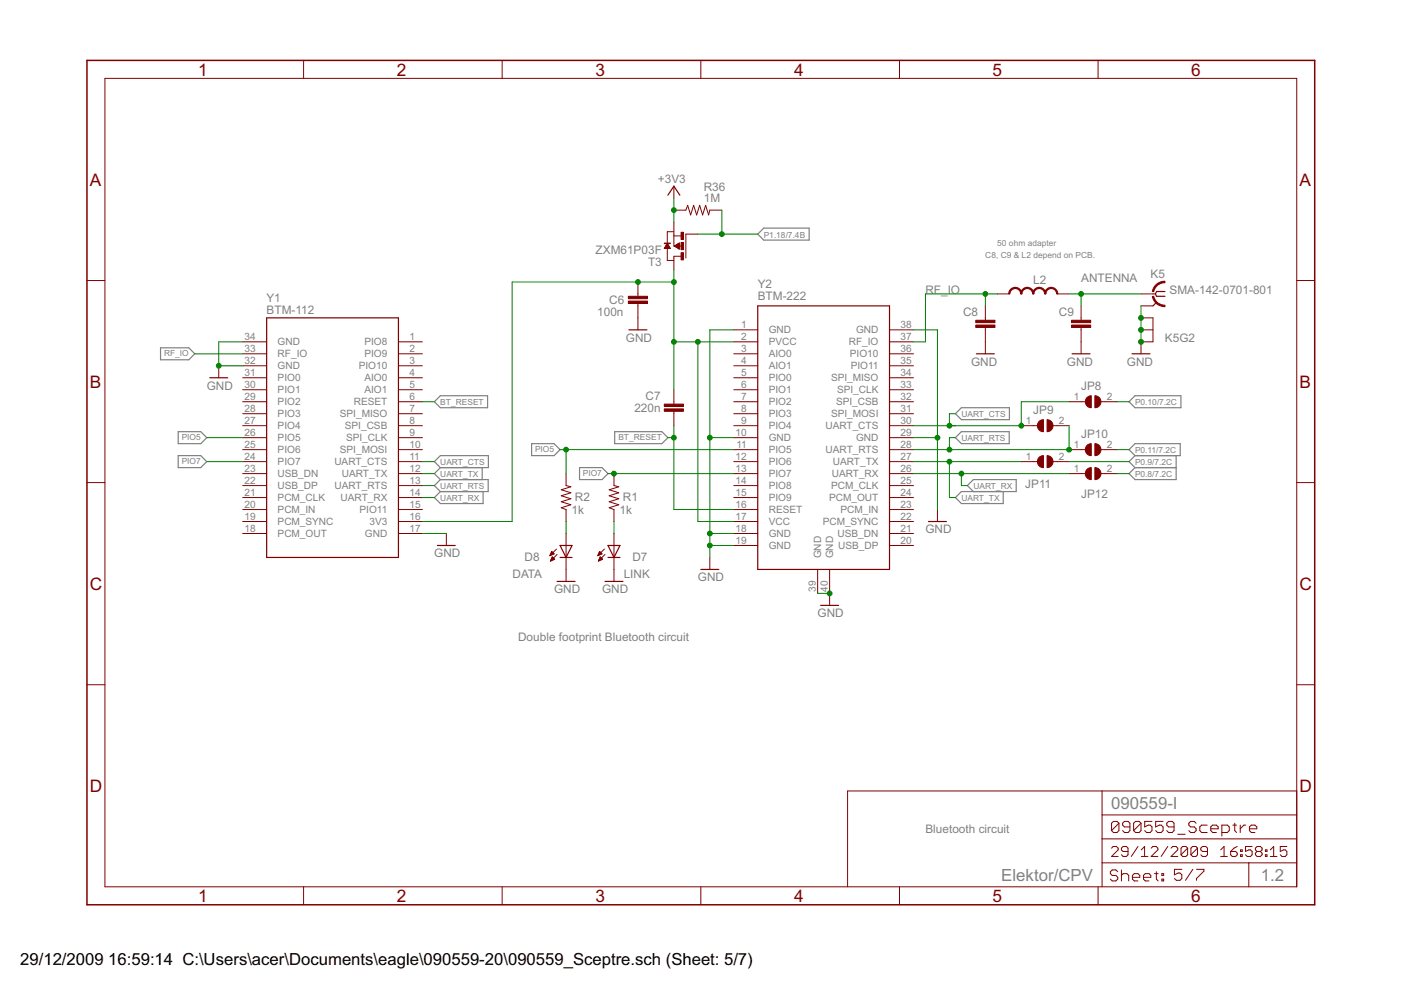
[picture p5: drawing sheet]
<svg xmlns="http://www.w3.org/2000/svg" width="297mm" height="210mm" viewBox="0 0 297 210" stroke-linecap="round" stroke-linejoin="round" font-family="sans-serif">
<g fill="#808080" stroke="#808080" stroke-width=".25">
<path d="M239.4 100.4l1.2-1.3z"/>
<path d="M240.6 99.1h8.8z"/>
<path d="M239.4 100.4l1.2 1.3z"/>
<path d="M240.6 101.7h8.8z"/>
<path d="M249.4 99.1v2.6z"/>
<path d="M239.4 97.9l1.2-1.3z"/>
<path d="M240.6 96.6h8.8z"/>
<path d="M239.4 97.9l1.2 1.2z"/>
<path d="M249.4 96.6v2.5z"/>
<path d="M239.4 85.2l1.2-1.3z"/>
<path d="M240.6 83.9h9.8z"/>
<path d="M239.4 85.2l1.2 1.2z"/>
<path d="M240.6 86.4h9.8z"/>
<path d="M250.4 83.9v2.5z"/>
<path d="M239.4 95.3l1.2-1.2z"/>
<path d="M240.6 94.1h9.6z"/>
<path d="M239.4 95.3l1.2 1.3z"/>
<path d="M240.6 96.6h9.6z"/>
<path d="M250.2 94.1v2.5z"/>
<path d="M160.7 49.6l1.2-1.2z"/>
<path d="M161.9 48.4h9.7z"/>
<path d="M160.7 49.6l1.2 1.3z"/>
<path d="M161.9 50.9h9.7z"/>
<path d="M171.6 48.4v2.5z"/>
<path d="M43.8 92.8l-1.2 1.3z"/>
<path d="M37.8 94.1h4.8z"/>
<path d="M42.6 91.5l1.2 1.3z"/>
<path d="M37.8 91.5h4.8z"/>
<path d="M37.8 91.5v2.6z"/>
<path d="M118.7 95.3l-1.2 1.3z"/>
<path d="M112.7 96.6h4.8z"/>
<path d="M117.5 94.1l1.2 1.2z"/>
<path d="M112.7 94.1h4.8z"/>
<path d="M112.7 94.1v2.5z"/>
<path d="M43.8 97.9l-1.2 1.2z"/>
<path d="M37.8 99.1h4.8z"/>
<path d="M42.6 96.6l1.2 1.3z"/>
<path d="M37.8 96.6h4.8z"/>
<path d="M37.8 96.6v2.5z"/>
<path d="M128.9 100.4l-1.3 1.3z"/>
<path d="M122.9 101.7h4.7z"/>
<path d="M127.6 99.1l1.3 1.3z"/>
<path d="M122.9 99.1h4.7z"/>
<path d="M122.9 99.1v2.6z"/>
<path d="M92.1 97.9l1.3-1.3z"/>
<path d="M93.4 96.6h10.1z"/>
<path d="M92.1 97.9l1.3 1.2z"/>
<path d="M93.4 99.1h10.1z"/>
<path d="M103.5 96.6v2.5z"/>
<path d="M202.6 87.7l1.2-1.3z"/>
<path d="M203.8 86.4h10.2z"/>
<path d="M202.6 87.7l1.2 1.3z"/>
<path d="M203.8 89h10.2z"/>
<path d="M214 86.4v2.6z"/>
<path d="M92.1 100.4l1.3-1.3z"/>
<path d="M93.4 99.1h8.8z"/>
<path d="M92.1 100.4l1.3 1.3z"/>
<path d="M93.4 101.7h8.8z"/>
<path d="M102.2 99.1v2.6z"/>
<path d="M202.6 105.5l1.2-1.3z"/>
<path d="M203.8 104.2h8.9z"/>
<path d="M202.6 105.5l1.2 1.3z"/>
<path d="M203.8 106.8h8.9z"/>
<path d="M212.7 104.2v2.6z"/>
<path d="M92.1 103l1.3-1.3z"/>
<path d="M93.4 101.7h10.1z"/>
<path d="M92.1 103l1.3 1.2z"/>
<path d="M93.4 104.2h10.1z"/>
<path d="M103.5 101.7v2.5z"/>
<path d="M202.6 92.8l1.2-1.3z"/>
<path d="M203.8 91.5h10.2z"/>
<path d="M202.6 92.8l1.2 1.3z"/>
<path d="M203.8 94.1h10.2z"/>
<path d="M214 91.5v2.6z"/>
<path d="M92.1 105.5l1.3-1.3z"/>
<path d="M93.4 104.2h9z"/>
<path d="M92.1 105.5l1.3 1.3z"/>
<path d="M93.4 106.8h9z"/>
<path d="M102.4 104.2v2.6z"/>
<path d="M205.1 103l1.3-1.3z"/>
<path d="M206.4 101.7h9.1z"/>
<path d="M205.1 103l1.3 1.2z"/>
<path d="M206.4 104.2h9.1z"/>
<path d="M215.5 101.7v2.5z"/>
<path d="M41.3 75l-1.3 1.3z"/>
<path d="M34 76.3h6z"/>
<path d="M40 73.7l1.3 1.3z"/>
<path d="M34 73.7h6z"/>
<path d="M34 73.7v2.6z"/>
<path d="M141.6 92.8l-1.3 1.3z"/>
<path d="M130.3 94.1h10z"/>
<path d="M140.3 91.5l1.3 1.3z"/>
<path d="M130.3 91.5h10z"/>
<path d="M130.3 91.5v2.6z"/>
<path d="M92.1 85.2l1.3-1.3z"/>
<path d="M93.4 83.9h10z"/>
<path d="M92.1 85.2l1.3 1.2z"/>
<path d="M93.4 86.4h10z"/>
<path d="M103.4 83.9v2.5z"/>
</g>
<g fill="#800000" stroke="#800000" stroke-width=".21">
<path d="M94.6 113.1v2.6z"/>
<path d="M84.5 72.5h5.1z"/>
<path d="M84.5 75h5.1z"/>
<path d="M84.5 77.6h5.1z"/>
<path d="M84.5 80.1h5.1z"/>
<path d="M84.5 82.6h5.1z"/>
<path d="M84.5 85.2h5.1z"/>
<path d="M84.5 87.7h5.1z"/>
<path d="M84.5 90.3h5.1z"/>
<path d="M84.5 92.8h5.1z"/>
<path d="M84.5 95.3h5.1z"/>
<path d="M84.5 97.9h5.1z"/>
<path d="M84.5 100.4h5.1z"/>
<path d="M84.5 103h5.1z"/>
<path d="M84.5 105.5h5.1z"/>
<path d="M84.5 108h5.1z"/>
<path d="M84.5 110.6h5.1z"/>
<path d="M84.5 113.1h5.1z"/>
<path d="M51.5 113.1h5z"/>
<path d="M51.5 110.6h5z"/>
<path d="M51.5 108h5z"/>
<path d="M51.5 105.5h5z"/>
<path d="M51.5 103h5z"/>
<path d="M51.5 100.4h5z"/>
<path d="M51.5 97.9h5z"/>
<path d="M51.5 95.3h5z"/>
<path d="M51.5 92.8h5z"/>
<path d="M51.5 90.3h5z"/>
<path d="M51.5 87.7h5z"/>
<path d="M51.5 85.2h5z"/>
<path d="M51.5 82.6h5z"/>
<path d="M51.5 80.1h5z"/>
<path d="M51.5 77.6h5z"/>
<path d="M51.5 75h5z"/>
<path d="M51.5 72.5h5z"/>
<path d="M130.2 118.2v2.5z"/>
<path d="M130.2 113.1v2.6z"/>
<path d="M130.2 115.7v2.5z"/>
<path d="M128.1 116.4l-1.4 1.4z"/>
<path d="M128.3 117.6l-1.4 1.4z"/>
<path d="M127.1 116.9l-.4 .9z"/>
<path d="M127.1 116.9l.5 .5z"/>
<path d="M126.7 117.8l.9-.4z"/>
<path d="M126.8 117.7h.2z"/>
<path d="M126.9 117.6h.4z"/>
<path d="M126.9 117.5h.7z"/>
<path d="M127 117.3h.5z"/>
<path d="M127 117.2h.4z"/>
<path d="M127.1 117.1h.2z"/>
<path d="M127.3 118.1l-.4 .9z"/>
<path d="M127.3 118.1l.5 .5z"/>
<path d="M126.9 119l.9-.4z"/>
<path d="M126.9 118.9h.1z"/>
<path d="M127 118.8h.3z"/>
<path d="M127 118.7h.6z"/>
<path d="M127.1 118.5h.6z"/>
<path d="M127.1 118.4h.5z"/>
<path d="M127.2 118.3h.3z"/>
<path d="M127.2 118.2h.2z"/>
<path d="M120 118.2v2.5z"/>
<path d="M120 113.1v2.6z"/>
<path d="M120 115.7v2.5z"/>
<path d="M118 116.4l-1.4 1.4z"/>
<path d="M118.1 117.6l-1.4 1.4z"/>
<path d="M117 116.9l-.4 .9z"/>
<path d="M117 116.9l.5 .5z"/>
<path d="M116.6 117.8l.9-.4z"/>
<path d="M116.6 117.7h.3z"/>
<path d="M116.7 117.6h.5z"/>
<path d="M116.8 117.5h.7z"/>
<path d="M116.8 117.3h.6z"/>
<path d="M116.9 117.2h.4z"/>
<path d="M116.9 117.1h.2z"/>
<path d="M117.1 118.1l-.4 .9z"/>
<path d="M117.1 118.1l.5 .5z"/>
<path d="M116.7 119l.9-.4z"/>
<path d="M116.8 118.8h.3z"/>
<path d="M116.8 118.7h.6z"/>
<path d="M116.9 118.5h.7z"/>
<path d="M116.9 118.4h.6z"/>
<path d="M117 118.3h.3z"/>
<path d="M117.1 118.2h.1z"/>
<path d="M224.2 90.3h2.5z"/>
<path d="M216.5 90.3h2.6z"/>
<path d="M223.3 90.3h.9z"/>
<path d="M219.1 90.3h.9z"/>
<path d="M234.3 100.4h2.5z"/>
<path d="M226.7 100.4h2.5z"/>
<path d="M233.4 100.4h.9z"/>
<path d="M229.2 100.4h.9z"/>
<path d="M135.3 64.9v2.5z"/>
<path d="M135.3 59.8v2.5z"/>
<path d="M135.3 64.3v.6z"/>
<path d="M135.3 62.3v.5z"/>
<path d="M142.9 87.7v2.6z"/>
<path d="M142.9 82.6v2.6z"/>
<path d="M142.9 87.2v.5z"/>
<path d="M142.9 85.2v.5z"/>
<path d="M208.9 64.9v2.5z"/>
<path d="M208.9 69.9v2.6z"/>
<path d="M208.9 67.4v.5z"/>
<path d="M208.9 69.4v.5z"/>
<path d="M229.2 64.9v2.5z"/>
<path d="M229.2 69.9v2.6z"/>
<path d="M229.2 67.4v.5z"/>
<path d="M229.2 69.4v.5z"/>
<path d="M130.2 100.4v2.6z"/>
<path d="M130.2 108v2.6z"/>
<path d="M129.2 107.7l1 .3z"/>
<path d="M129.2 107.7l2-.7z"/>
<path d="M129.2 106.4l2 .6z"/>
<path d="M129.2 106.4l2-.7z"/>
<path d="M129.2 105.1l2 .6z"/>
<path d="M129.2 105.1l2-.6z"/>
<path d="M129.2 103.8l2 .7z"/>
<path d="M129.2 103.8l2-.6z"/>
<path d="M130.2 103l1 .2z"/>
<path d="M120 100.4v2.6z"/>
<path d="M120 108v2.6z"/>
<path d="M119 107.7l1 .3z"/>
<path d="M119 107.7l2-.7z"/>
<path d="M119 106.4l2 .6z"/>
<path d="M119 106.4l2-.7z"/>
<path d="M119 105.1l2 .6z"/>
<path d="M119 105.1l2-.6z"/>
<path d="M119 103.8l2 .7z"/>
<path d="M119 103.8l2-.6z"/>
<path d="M120 103l1 .2z"/>
<path d="M211.5 62.3h2.5z"/>
<path d="M224.2 62.3h2.5z"/>
<path d="M130.2 120.7v2.6z"/>
<path d="M208.9 72.5v2.5z"/>
<path d="M224.2 97.9h2.5z"/>
<path d="M216.5 97.9h2.6z"/>
<path d="M223.3 97.9h.9z"/>
<path d="M219.1 97.9h.9z"/>
<path d="M120 120.7v2.6z"/>
<path d="M155.6 103h5.1z"/>
<path d="M155.6 105.5h5.1z"/>
<path d="M188.6 75h5.1z"/>
<path d="M155.6 75h5.1z"/>
<path d="M155.6 77.6h5.1z"/>
<path d="M155.6 108h5.1z"/>
<path d="M188.6 80.1h5.1z"/>
<path d="M188.6 85.2h5.1z"/>
<path d="M188.6 82.6h5.1z"/>
<path d="M188.6 87.7h5.1z"/>
<path d="M188.6 90.3h5.1z"/>
<path d="M188.6 97.9h5.1z"/>
<path d="M188.6 95.3h5.1z"/>
<path d="M188.6 100.4h5.1z"/>
<path d="M188.6 77.6h5.1z"/>
<path d="M155.6 110.6h5.1z"/>
<path d="M155.6 92.8h5.1z"/>
<path d="M188.6 105.5h5.1z"/>
<path d="M188.6 110.6h5.1z"/>
<path d="M188.6 108h5.1z"/>
<path d="M188.6 103h5.1z"/>
<path d="M188.6 115.7h5.1z"/>
<path d="M188.6 113.1h5.1z"/>
<path d="M155.6 100.4h5.1z"/>
<path d="M155.6 97.9h5.1z"/>
<path d="M155.6 95.3h5.1z"/>
<path d="M155.6 90.3h5.1z"/>
<path d="M155.6 87.7h5.1z"/>
<path d="M155.6 85.2h5.1z"/>
<path d="M155.6 82.6h5.1z"/>
<path d="M155.6 80.1h5.1z"/>
<path d="M155.6 69.9h5.1z"/>
<path d="M188.6 72.5h5.1z"/>
<path d="M188.6 69.9h5.1z"/>
<path d="M155.6 113.1h5.1z"/>
<path d="M155.6 115.7h5.1z"/>
<path d="M188.6 92.8h5.1z"/>
<path d="M155.6 72.5h5.1z"/>
<path d="M173.4 120.7v5.1z"/>
<path d="M175.9 120.7v5.1z"/>
<path d="M175.9 125.8v2.6z"/>
<path d="M142.9 39.5v2.5z"/>
<path d="M46.4 77.6v2.5z"/>
<path d="M150.5 118.2v2.5z"/>
<path d="M198.8 108v2.6z"/>
<path d="M234.3 85.2h2.5z"/>
<path d="M226.7 85.2h2.5z"/>
<path d="M233.4 85.2h.9z"/>
<path d="M229.2 85.2h.9z"/>
<path d="M234.3 95.3h2.5z"/>
<path d="M226.7 95.3h2.5z"/>
<path d="M233.4 95.3h.9z"/>
<path d="M229.2 95.3h.9z"/>
<path d="M229.2 72.5v2.5z"/>
<path d="M241.9 72.5v2.5z"/>
<path d="M142.9 54.7v2.6z"/>
<path d="M142.9 47.1v2.5z"/>
<path d="M145.4 49.6h2.6z"/>
<path d="M142.9 52.2h1.6z"/>
<path d="M142.9 50h1.5z"/>
<path d="M145.4 49.6v5.1z"/>
<path d="M142.9 50v2.2z"/>
<path d="M141.5 49.1v2.6z"/>
<path d="M141.5 49.1h1.4z"/>
<path d="M142.9 54.3h1.5z"/>
<path d="M142.9 54.3v.4z"/>
<path d="M141.5 55.2h1.4z"/>
<path d="M141.5 52.6v2.6z"/>
<path d="M143 52.2l1-.7z"/>
<path d="M144 51.5v1.3z"/>
<path d="M143 52.2l1 .6z"/>
<path d="M143.9 52.7h.1z"/>
<path d="M143.8 52.7h.2z"/>
<path d="M143.7 52.6h.3z"/>
<path d="M143.6 52.5h.4z"/>
<path d="M143.4 52.5h.6z"/>
<path d="M143.3 52.4h.7z"/>
<path d="M143.2 52.3h.8z"/>
<path d="M143.1 52.2h.9z"/>
<path d="M143 52.2h1z"/>
<path d="M143.1 52.1h.9z"/>
<path d="M143.2 52h.8z"/>
<path d="M143.3 52h.7z"/>
<path d="M143.4 51.9h.6z"/>
<path d="M143.6 51.8h.4z"/>
<path d="M143.7 51.8h.3z"/>
<path d="M143.8 51.7h.2z"/>
<path d="M141.5 51.7l.6 1z"/>
<path d="M140.8 52.7h1.3z"/>
<path d="M141.5 51.7l-.7 1z"/>
<path d="M140.9 52.7h1.2z"/>
<path d="M140.9 52.6h1.1z"/>
<path d="M140.9 52.5h1.1z"/>
<path d="M141 52.5h1z"/>
<path d="M141 52.4h.9z"/>
<path d="M141.1 52.3h.8z"/>
<path d="M141.1 52.2h.7z"/>
<path d="M141.2 52.2h.6z"/>
<path d="M141.2 52.1h.6z"/>
<path d="M141.2 52h.5z"/>
<path d="M141.3 52h.4z"/>
<path d="M141.3 51.9h.3z"/>
<path d="M141.4 51.8h.2z"/>
<path d="M142.9 49.6v.4z"/>
<path d="M135.3 67.4v2.5z"/>
<path d="M241.9 62.3h2.6z"/>
<path d="M241.9 64.9h2.6z"/>
<path d="M244.5 62.3h.5z"/>
<path d="M241.9 72.5h2.6z"/>
<path d="M241.9 69.9h2.6z"/>
<path d="M241.9 67.4h2.6z"/>
<path d="M244.5 67.4v5.1z"/>
<path d="M150.5 44.6h2.5z"/>
<path d="M142.9 44.6h2.5z"/>
<path d="M145.8 43.5l-.4 1.1z"/>
<path d="M145.8 43.5l.6 2.1z"/>
<path d="M147.1 43.5l-.7 2.1z"/>
<path d="M147.1 43.5l.6 2.1z"/>
<path d="M148.3 43.5l-.6 2.1z"/>
<path d="M148.3 43.5l.7 2.1z"/>
<path d="M149.6 43.5l-.6 2.1z"/>
<path d="M149.6 43.5l.6 2.1z"/>
<path d="M150.5 44.6l-.3 1z"/>
<path d="M274.9 182.9v5.1z"/>
<path d="M274.9 177.9v5z"/>
<path d="M274.9 172.8v5.1z"/>
<path d="M274.9 167.7v5.1z"/>
<path d="M179.7 167.7v20.3z"/>
<path d="M179.7 167.7h54z"/>
<path d="M233.7 167.7h41.2z"/>
<path d="M264.8 182.9v5.1z"/>
<path d="M264.8 182.9h10.1z"/>
<path d="M233.7 182.9h31.1z"/>
<path d="M233.7 182.9v5.1z"/>
<path d="M233.7 177.9v5z"/>
<path d="M233.7 177.9h41.2z"/>
<path d="M233.7 172.8v5.1z"/>
<path d="M233.7 172.8h41.2z"/>
<path d="M233.7 167.7v5.1z"/>
<path d="M235.7 174.5v1.6z"/>
<path d="M235.7 174.5l.4-.3z"/>
<path d="M236.1 174.2h.7z"/>
<path d="M236.8 174.2l.4 .3z"/>
<path d="M237.2 174.5v1.6z"/>
<path d="M237.2 176.1l-.4 .4z"/>
<path d="M236.1 176.5h.7z"/>
<path d="M235.7 176.1l.4 .4z"/>
<path d="M235.7 176.1l1.5-1.6z"/>
<path d="M238 176.1l.4 .4z"/>
<path d="M238.4 176.5h.8z"/>
<path d="M239.6 176.1l-.4 .4z"/>
<path d="M239.6 174.5v1.6z"/>
<path d="M239.2 174.2l.4 .3z"/>
<path d="M238.4 174.2h.8z"/>
<path d="M238.4 174.2l-.4 .3z"/>
<path d="M238 174.5v.4z"/>
<path d="M238 174.9l.4 .4z"/>
<path d="M238.4 175.3h1.2z"/>
<path d="M240.3 174.5v1.6z"/>
<path d="M240.3 174.5l.4-.3z"/>
<path d="M240.7 174.2h.8z"/>
<path d="M241.5 174.2l.4 .3z"/>
<path d="M241.9 174.5v1.6z"/>
<path d="M241.9 176.1l-.4 .4z"/>
<path d="M240.7 176.5h.8z"/>
<path d="M240.3 176.1l.4 .4z"/>
<path d="M240.3 176.1l1.6-1.6z"/>
<path d="M242.7 174.2h1.5z"/>
<path d="M242.7 174.2v1.1z"/>
<path d="M242.7 175.3l.8-.4z"/>
<path d="M243.5 174.9h.4z"/>
<path d="M243.9 174.9l.3 .4z"/>
<path d="M244.2 175.3v.8z"/>
<path d="M244.2 176.1l-.3 .4z"/>
<path d="M243.1 176.5h.8z"/>
<path d="M242.7 176.1l.4 .4z"/>
<path d="M245 174.2h1.6z"/>
<path d="M245 174.2v1.1z"/>
<path d="M245 175.3l.8-.4z"/>
<path d="M245.8 174.9h.4z"/>
<path d="M246.2 174.9l.4 .4z"/>
<path d="M246.6 175.3v.8z"/>
<path d="M246.6 176.1l-.4 .4z"/>
<path d="M245.4 176.5h.8z"/>
<path d="M245 176.1l.4 .4z"/>
<path d="M247.4 176.1l.4 .4z"/>
<path d="M247.8 176.5h.7z"/>
<path d="M248.9 176.1l-.4 .4z"/>
<path d="M248.9 174.5v1.6z"/>
<path d="M248.5 174.2l.4 .3z"/>
<path d="M247.8 174.2h.7z"/>
<path d="M247.8 174.2l-.4 .3z"/>
<path d="M247.4 174.5v.4z"/>
<path d="M247.4 174.9l.4 .4z"/>
<path d="M247.8 175.3h1.1z"/>
<path d="M249.7 176.9h1.6z"/>
<path d="M253.2 174.2l.4 .3z"/>
<path d="M252.4 174.2h.8z"/>
<path d="M252.1 174.5l.3-.3z"/>
<path d="M252.1 174.5v.4z"/>
<path d="M252.1 174.9l.3 .4z"/>
<path d="M252.4 175.3h.8z"/>
<path d="M253.2 175.3l.4 .4z"/>
<path d="M253.6 175.7v.4z"/>
<path d="M253.6 176.1l-.4 .4z"/>
<path d="M252.4 176.5h.8z"/>
<path d="M252.1 176.1l.3 .4z"/>
<path d="M254.8 174.9h1.1z"/>
<path d="M254.8 174.9l-.4 .4z"/>
<path d="M254.4 175.3v.8z"/>
<path d="M254.4 176.1l.4 .4z"/>
<path d="M254.8 176.5h1.1z"/>
<path d="M257.1 176.5h.8z"/>
<path d="M256.7 176.1l.4 .4z"/>
<path d="M256.7 175.3v.8z"/>
<path d="M256.7 175.3l.4-.4z"/>
<path d="M257.1 174.9h.8z"/>
<path d="M257.9 174.9l.4 .4z"/>
<path d="M258.3 175.3v.4z"/>
<path d="M256.7 175.7h1.6z"/>
<path d="M259.1 174.9v2.4z"/>
<path d="M259.1 174.9h1.1z"/>
<path d="M260.2 174.9l.4 .4z"/>
<path d="M260.6 175.3v.8z"/>
<path d="M260.6 176.1l-.4 .4z"/>
<path d="M259.1 176.5h1.1z"/>
<path d="M261.8 174.5v1.6z"/>
<path d="M261.8 176.1l.4 .4z"/>
<path d="M261.4 174.9h.8z"/>
<path d="M263 174.9v1.6z"/>
<path d="M263 175.7l.7-.8z"/>
<path d="M263.7 174.9h.4z"/>
<path d="M265.3 176.5h.8z"/>
<path d="M264.9 176.1l.4 .4z"/>
<path d="M264.9 175.3v.8z"/>
<path d="M264.9 175.3l.4-.4z"/>
<path d="M265.3 174.9h.8z"/>
<path d="M266.1 174.9l.4 .4z"/>
<path d="M266.5 175.3v.4z"/>
<path d="M264.9 175.7h1.6z"/>
<path d="M235.7 181.6h1.4z"/>
<path d="M235.7 181.6l1.4-1.4z"/>
<path d="M237.1 179.8v.4z"/>
<path d="M236.7 179.5l.4 .3z"/>
<path d="M236 179.5h.7z"/>
<path d="M236 179.5l-.3 .3z"/>
<path d="M237.8 181.2l.3 .4z"/>
<path d="M238.1 181.6h.7z"/>
<path d="M239.2 181.2l-.4 .4z"/>
<path d="M239.2 179.8v1.4z"/>
<path d="M238.8 179.5l.4 .3z"/>
<path d="M238.1 179.5h.7z"/>
<path d="M238.1 179.5l-.3 .3z"/>
<path d="M237.8 179.8v.4z"/>
<path d="M237.8 180.2l.3 .3z"/>
<path d="M238.1 180.5h1.1z"/>
<path d="M241.3 179.5l-1.4 2.1z"/>
<path d="M242.7 179.5l-.7 .7z"/>
<path d="M242.7 179.5v2.1z"/>
<path d="M242 181.6h1.4z"/>
<path d="M244.1 181.6h1.4z"/>
<path d="M244.1 181.6l1.4-1.4z"/>
<path d="M245.5 179.8v.4z"/>
<path d="M245.1 179.5l.4 .3z"/>
<path d="M244.4 179.5h.7z"/>
<path d="M244.4 179.5l-.3 .3z"/>
<path d="M247.6 179.5l-1.4 2.1z"/>
<path d="M248.3 181.6h1.4z"/>
<path d="M248.3 181.6l1.4-1.4z"/>
<path d="M249.7 179.8v.4z"/>
<path d="M249.3 179.5l.4 .3z"/>
<path d="M248.6 179.5h.7z"/>
<path d="M248.6 179.5l-.3 .3z"/>
<path d="M250.4 179.8v1.4z"/>
<path d="M250.7 179.5l-.3 .3z"/>
<path d="M250.7 179.5h.7z"/>
<path d="M251.4 179.5l.4 .3z"/>
<path d="M251.8 179.8v1.4z"/>
<path d="M251.8 181.2l-.4 .4z"/>
<path d="M250.7 181.6h.7z"/>
<path d="M250.4 181.2l.3 .4z"/>
<path d="M250.4 181.2l1.4-1.4z"/>
<path d="M252.5 179.8v1.4z"/>
<path d="M252.5 179.8l.4-.3z"/>
<path d="M252.9 179.5h.7z"/>
<path d="M253.6 179.5l.3 .3z"/>
<path d="M253.9 179.8v1.4z"/>
<path d="M253.9 181.2l-.3 .4z"/>
<path d="M252.9 181.6h.7z"/>
<path d="M252.5 181.2l.4 .4z"/>
<path d="M252.5 181.2l1.4-1.4z"/>
<path d="M254.6 181.2l.4 .4z"/>
<path d="M255 181.6h.7z"/>
<path d="M255.7 181.6l.3-.4z"/>
<path d="M256 179.8v1.4z"/>
<path d="M255.7 179.5l.3 .3z"/>
<path d="M255 179.5h.7z"/>
<path d="M255 179.5l-.4 .3z"/>
<path d="M254.6 179.8v.4z"/>
<path d="M254.6 180.2l.4 .3z"/>
<path d="M255 180.5h1z"/>
<path d="M258.8 180.2l.7-.7z"/>
<path d="M259.5 179.5v2.1z"/>
<path d="M258.8 181.6h1.4z"/>
<path d="M261.6 179.8l.7-.3z"/>
<path d="M261.6 179.8l-.7 .7z"/>
<path d="M260.9 180.5v.7z"/>
<path d="M260.9 181.2l.4 .4z"/>
<path d="M261.3 181.6h.7z"/>
<path d="M262.3 181.2l-.3 .4z"/>
<path d="M262.3 180.9v.3z"/>
<path d="M262 180.5l.3 .4z"/>
<path d="M260.9 180.5h1.1z"/>
<path d="M263 180.2h.4z"/>
<path d="M263.4 180.2v.3z"/>
<path d="M263 180.5h.4z"/>
<path d="M263 180.2v.3z"/>
<path d="M263 181.2h.4z"/>
<path d="M263.4 181.2v.4z"/>
<path d="M263 181.6h.4z"/>
<path d="M263 181.2v.4z"/>
<path d="M264.1 179.5h1.4z"/>
<path d="M264.1 179.5v1z"/>
<path d="M264.1 180.5l.7-.3z"/>
<path d="M264.8 180.2h.3z"/>
<path d="M265.1 180.2l.4 .3z"/>
<path d="M265.5 180.5v.7z"/>
<path d="M265.5 181.2l-.4 .4z"/>
<path d="M264.4 181.6h.7z"/>
<path d="M264.1 181.2l.3 .4z"/>
<path d="M266.5 179.5l-.3 .3z"/>
<path d="M266.5 179.5h.7z"/>
<path d="M267.2 179.5l.4 .3z"/>
<path d="M267.6 179.8v.4z"/>
<path d="M267.2 180.5l.4-.3z"/>
<path d="M267.2 180.5l.4 .4z"/>
<path d="M267.6 180.9v.3z"/>
<path d="M267.2 181.6l.4-.4z"/>
<path d="M266.5 181.6h.7z"/>
<path d="M266.2 181.2l.3 .4z"/>
<path d="M266.2 180.9v.3z"/>
<path d="M266.2 180.9l.3-.4z"/>
<path d="M266.2 180.2l.3 .3z"/>
<path d="M266.2 179.8v.4z"/>
<path d="M266.5 180.5h.7z"/>
<path d="M268.3 180.2h.3z"/>
<path d="M268.6 180.2v.3z"/>
<path d="M268.3 180.5h.3z"/>
<path d="M268.3 180.2v.3z"/>
<path d="M268.3 181.2h.3z"/>
<path d="M268.6 181.2v.4z"/>
<path d="M268.3 181.6h.3z"/>
<path d="M268.3 181.2v.4z"/>
<path d="M269.3 180.2l.7-.7z"/>
<path d="M270 179.5v2.1z"/>
<path d="M269.3 181.6h1.4z"/>
<path d="M271.4 179.5h1.4z"/>
<path d="M271.4 179.5v1z"/>
<path d="M271.4 180.5l.7-.3z"/>
<path d="M272.1 180.2h.4z"/>
<path d="M272.5 180.2l.3 .3z"/>
<path d="M272.8 180.5v.7z"/>
<path d="M272.8 181.2l-.3 .4z"/>
<path d="M271.8 181.6h.7z"/>
<path d="M271.4 181.2l.4 .4z"/>
<path d="M249 184.3h1.6z"/>
<path d="M249 184.3v1.2z"/>
<path d="M249 185.5l.8-.4z"/>
<path d="M249.8 185.1h.4z"/>
<path d="M250.2 185.1l.4 .4z"/>
<path d="M250.6 185.5v.8z"/>
<path d="M250.2 186.6l.4-.3z"/>
<path d="M249.4 186.6h.8z"/>
<path d="M249 186.3l.4 .3z"/>
<path d="M252.9 184.3l-1.5 2.3z"/>
<path d="M253.7 184.3h1.5z"/>
<path d="M255.2 184.3v.4z"/>
<path d="M255.2 184.7l-1.5 1.6z"/>
<path d="M253.7 186.3v.3z"/>
<path d="M236.6 184.4l.4 .4z"/>
<path d="M235.8 184.4h.8z"/>
<path d="M235.4 184.8l.4-.4z"/>
<path d="M235.4 184.8v.4z"/>
<path d="M235.4 185.2l.4 .4z"/>
<path d="M235.8 185.6h.8z"/>
<path d="M236.6 185.6l.4 .4z"/>
<path d="M237 186v.4z"/>
<path d="M236.6 186.8l.4-.4z"/>
<path d="M235.8 186.8h.8z"/>
<path d="M235.4 186.4l.4 .4z"/>
<path d="M237.8 184.4v2.4z"/>
<path d="M237.8 185.6l.3-.4z"/>
<path d="M238.1 185.2h.8z"/>
<path d="M238.9 185.2l.4 .4z"/>
<path d="M239.3 185.6v1.2z"/>
<path d="M240.5 186.8h.8z"/>
<path d="M240.1 186.4l.4 .4z"/>
<path d="M240.1 185.6v.8z"/>
<path d="M240.1 185.6l.4-.4z"/>
<path d="M240.5 185.2h.8z"/>
<path d="M241.3 185.2l.4 .4z"/>
<path d="M241.7 185.6v.4z"/>
<path d="M240.1 186h1.6z"/>
<path d="M242.8 186.8h.8z"/>
<path d="M242.4 186.4l.4 .4z"/>
<path d="M242.4 185.6v.8z"/>
<path d="M242.4 185.6l.4-.4z"/>
<path d="M242.8 185.2h.8z"/>
<path d="M243.6 185.2l.4 .4z"/>
<path d="M244 185.6v.4z"/>
<path d="M242.4 186h1.6z"/>
<path d="M245.2 184.8v1.6z"/>
<path d="M245.2 186.4l.4 .4z"/>
<path d="M244.8 185.2h.8z"/>
<path d="M246.3 185.2h.4z"/>
<path d="M246.7 185.2v.4z"/>
<path d="M246.3 185.6h.4z"/>
<path d="M246.3 185.2v.4z"/>
<path d="M246.3 186.4h.4z"/>
<path d="M246.7 186.4v.4z"/>
<path d="M246.3 186.8h.4z"/>
<path d="M246.3 186.4v.4z"/>
<path d="M22.2 16.6v171.4z"/>
<path d="M18.4 59.5h3.8z"/>
<path d="M18.4 102.3h3.8z"/>
<path d="M18.4 145.2h3.8z"/>
<path d="M22.2 188h252.7z"/>
<path d="M64.4 188v3.8z"/>
<path d="M106.5 188v3.8z"/>
<path d="M148.6 188v3.8z"/>
<path d="M190.7 188v3.8z"/>
<path d="M232.8 188v3.8z"/>
<path d="M274.9 16.6v171.4z"/>
<path d="M274.9 59.5h3.8z"/>
<path d="M274.9 102.3h3.8z"/>
<path d="M274.9 145.2h3.8z"/>
<path d="M22.2 16.6h252.7z"/>
<path d="M64.4 12.8v3.8z"/>
<path d="M106.5 12.8v3.8z"/>
<path d="M148.6 12.8v3.8z"/>
<path d="M190.7 12.8v3.8z"/>
<path d="M232.8 12.8v3.8z"/>
<path d="M222 89a1.27 1.27 0 0 1 1.3 1.3 1.27 1.27 0 0 1-1.3 1.2z" fill-rule="evenodd"/>
<path d="M220.3 89.4l.5-.3 .4-.1v2.5a1.27 1.27 0 0 1-1.1-.7 1.27 1.27 0 0 1 .2-1.4z" fill-rule="evenodd"/>
<path d="M232.1 99.1a1.27 1.27 0 0 1 1.3 1.3 1.27 1.27 0 0 1-1.3 1.3z" fill-rule="evenodd"/>
<path d="M230.4 99.6l1-.5v2.6a1.27 1.27 0 0 1-1.2-.8 1.27 1.27 0 0 1 .2-1.3z" fill-rule="evenodd"/>
<path d="M222.9 60.9a1.45 1.45 0 0 1 1.4 1.4h-.3l-.4-.9-.7-.2z" fill-rule="evenodd"/>
<path d="M221.9 61.3l1-.4v.3l-.7 .2-.4 .4-.1 .5h-.2l.1-.4z" fill-rule="evenodd"/>
<path d="M220.3 60.9a1.45 1.45 0 0 1 1.4 1.4h-.2l-.5-.9-.7-.2z" fill-rule="evenodd"/>
<path d="M219.4 61.3l.9-.4v.3l-.7 .2-.3 .4-.1 .5h-.3l.1-.4z" fill-rule="evenodd"/>
<path d="M217.8 60.9a1.41 1.41 0 0 1 1.4 1.4h-.3l-.4-.9-.7-.2z" fill-rule="evenodd"/>
<path d="M216.8 61.3l1-.4v.3l-.7 .2-.3 .4-.1 .5h-.3l.1-.4z" fill-rule="evenodd"/>
<path d="M215.3 60.9a1.41 1.41 0 0 1 1.4 1.4h-.3l-.4-.9-.7-.2z" fill-rule="evenodd"/>
<path d="M214.3 61.3l1-.4v.3l-.8 .2-.3 .4-.1 .5h-.2v-.4z" fill-rule="evenodd"/>
<path d="M222 96.6a1.27 1.27 0 0 1 1.3 1.3 1.27 1.27 0 0 1-1.3 1.2z" fill-rule="evenodd"/>
<path d="M220.3 97l.5-.3 .4-.1v2.5a1.27 1.27 0 0 1-1.1-.7 1.27 1.27 0 0 1 .2-1.4z" fill-rule="evenodd"/>
<path d="M232.1 83.9a1.27 1.27 0 0 1 1.3 1.3 1.27 1.27 0 0 1-1.3 1.2z" fill-rule="evenodd"/>
<path d="M230.4 84.3l1-.4v2.5a1.27 1.27 0 0 1-1.2-.7 1.27 1.27 0 0 1 .2-1.4z" fill-rule="evenodd"/>
<path d="M232.1 94.1a1.27 1.27 0 0 1 1.3 1.2 1.27 1.27 0 0 1-1.3 1.3z" fill-rule="evenodd"/>
<path d="M230.4 94.5l1-.4v2.5a1.27 1.27 0 0 1-1.2-.7 1.27 1.27 0 0 1 .2-1.4z" fill-rule="evenodd"/>
<path d="M245.1 60.4l1.2-.7 .7-.1v.3a2.35 2.35 0 0 0-2.4 1.9h-.3l.1-.2z" fill-rule="evenodd"/>
<path d="M244.3 62.9l.3-.1a2.35 2.35 0 0 0 2.4 1.9v.3a2.67 2.67 0 0 1-2.7-2.1z" fill-rule="evenodd"/>
</g>
<g fill="#800000" stroke="#800000" stroke-width=".25">
<path d="M92.7 115.7h3.8z"/>
<path d="M84.5 67.4v50.8z"/>
<path d="M56.5 118.2h28z"/>
<path d="M56.5 67.4v50.8z"/>
<path d="M56.5 67.4h28z"/>
<path d="M131.4 115.7l-1.2 2.5z"/>
<path d="M128.9 115.7l1.3 2.5z"/>
<path d="M130.2 118.2h1.2z"/>
<path d="M128.9 118.2h1.3z"/>
<path d="M130.2 115.7h1.2z"/>
<path d="M128.9 115.7h1.3z"/>
<path d="M121.3 115.7l-1.3 2.5z"/>
<path d="M118.7 115.7l1.3 2.5z"/>
<path d="M120 118.2h1.3z"/>
<path d="M118.7 118.2h1.3z"/>
<path d="M120 115.7h1.3z"/>
<path d="M118.7 115.7h1.3z"/>
<path d="M128.3 123.3h3.8z"/>
<path d="M207 75h3.8z"/>
<path d="M118.1 123.3h3.8z"/>
<path d="M160.7 64.9v55.8z"/>
<path d="M160.7 120.7h27.9z"/>
<path d="M188.6 64.9v55.8z"/>
<path d="M160.7 64.9h27.9z"/>
<path d="M174 128.4h3.8z"/>
<path d="M142.9 39.5l1.2 1.9z"/>
<path d="M142.9 39.5l-1.3 1.9z"/>
<path d="M44.5 80.1h3.8z"/>
<path d="M148.6 120.7h3.8z"/>
<path d="M196.8 110.6h3.9z"/>
<path d="M227.3 75h3.8z"/>
<path d="M240 75h3.8z"/>
<path d="M133.3 69.9h3.9z"/>
<path d="M244.5 64.9l.7-.8z"/>
<path d="M245.2 61.8h1.8z"/>
<path d="M245.2 61.8l-.2 .5z"/>
<path d="M245 62.3l.2 .5z"/>
<path d="M245.2 62.8h1.8z"/>
</g>
<g fill="#800000" stroke="#800000" stroke-width=".21">
<path d="M133.2 62.8h4.1v.5h-4.1z"/>
<path d="M133.2 63.8h4.1v.5h-4.1z"/>
<path d="M140.8 85.7h4.1v.5h-4.1z"/>
<path d="M140.8 86.7h4.1v.5h-4.1z"/>
<path d="M206.9 68.9h4v.5h-4z"/>
<path d="M206.9 67.9h4v.5h-4z"/>
<path d="M227.2 68.9h4v.5h-4z"/>
<path d="M227.2 67.9h4v.5h-4z"/>
<path d="M144.4 53.6h.5v1.5h-.5z"/>
<path d="M144.4 51.4h.5v1.5h-.5z"/>
<path d="M144.4 49.3h.5v1.5h-.5z"/>
<path d="M140.8 51.5h1.3v.2h-1.3z"/>
</g>
<g fill="#800000" stroke="#800000" stroke-width=".32">
<path d="M18.4 12.8v179z"/>
<path d="M18.4 191.8h260.3z"/>
<path d="M278.7 12.8v179z"/>
<path d="M18.4 12.8h260.3z"/>
</g>
<g fill="#008000" stroke="#008000" stroke-width=".21">
<path d="M89.6 113.1h5z"/>
<path d="M46.4 72.5h5.1z"/>
<path d="M46.4 72.5v5.1z"/>
<path d="M46.4 77.6h5.1z"/>
<path d="M173.4 125.8h2.5z"/>
<path d="M150.5 115.7h5.1z"/>
<path d="M150.5 115.7v2.5z"/>
<path d="M150.5 113.1v2.6z"/>
<path d="M150.5 113.1h5.1z"/>
<path d="M150.5 92.8h5.1z"/>
<path d="M150.5 92.8v20.3z"/>
<path d="M150.5 69.9v22.9z"/>
<path d="M150.5 69.9h5.1z"/>
<path d="M193.7 69.9h5.1z"/>
<path d="M198.8 69.9v22.9z"/>
<path d="M193.7 92.8h5.1z"/>
<path d="M198.8 92.8v15.2z"/>
<path d="M241.9 64.9v2.5z"/>
<path d="M241.9 67.4v2.5z"/>
<path d="M241.9 69.9v2.6z"/>
<path d="M142.9 42v2.6z"/>
<path d="M142.9 44.6v2.5z"/>
<path d="M236.8 100.4h2.6z"/>
<path d="M226.7 97.9h12.7z"/>
<path d="M236.8 85.2h2.6z"/>
<path d="M236.8 95.3h2.6z"/>
<path d="M148 49.6h5z"/>
<path d="M153 49.6h7.7z"/>
<path d="M153 44.6v5z"/>
<path d="M226.7 62.3h2.5z"/>
<path d="M229.2 62.3v2.6z"/>
<path d="M229.2 62.3h12.7z"/>
<path d="M130.2 110.6v2.5z"/>
<path d="M120 110.6v2.5z"/>
<path d="M43.8 92.8h7.7z"/>
<path d="M120 95.3h35.6z"/>
<path d="M118.7 95.3h1.3z"/>
<path d="M120 95.3v5.1z"/>
<path d="M43.8 97.9h7.7z"/>
<path d="M130.2 100.4h25.4z"/>
<path d="M128.9 100.4h1.3z"/>
<path d="M89.6 97.9h2.5z"/>
<path d="M193.7 90.3h7.6z"/>
<path d="M201.3 90.3h1.3z"/>
<path d="M202.6 90.3h13.9z"/>
<path d="M216.5 85.2h10.2z"/>
<path d="M216.5 85.2v5.1z"/>
<path d="M201.3 87.7v2.6z"/>
<path d="M201.3 87.7h1.3z"/>
<path d="M89.6 100.4h2.5z"/>
<path d="M193.7 97.9h7.6z"/>
<path d="M201.3 97.9h15.2z"/>
<path d="M201.3 97.9v7.6z"/>
<path d="M201.3 105.5h1.3z"/>
<path d="M89.6 103h2.5z"/>
<path d="M226.7 90.3v5z"/>
<path d="M193.7 95.3h7.6z"/>
<path d="M201.3 95.3h25.4z"/>
<path d="M201.3 92.8v2.5z"/>
<path d="M201.3 92.8h1.3z"/>
<path d="M89.6 105.5h2.5z"/>
<path d="M193.7 100.4h10.1z"/>
<path d="M203.8 100.4h22.9z"/>
<path d="M203.8 100.4v2.6z"/>
<path d="M203.8 103h1.3z"/>
<path d="M41.3 75h10.2z"/>
<path d="M193.7 72.5h2.5z"/>
<path d="M208.9 62.3h2.6z"/>
<path d="M208.9 62.3v2.6z"/>
<path d="M196.2 62.3h12.7z"/>
<path d="M196.2 62.3v10.2z"/>
<path d="M142.9 108h12.7z"/>
<path d="M142.9 92.8v15.2z"/>
<path d="M142.9 90.3v2.5z"/>
<path d="M141.6 92.8h1.3z"/>
<path d="M89.6 85.2h2.5z"/>
<path d="M148 110.6h7.6z"/>
<path d="M148 72.5v38.1z"/>
<path d="M142.9 57.3v2.5z"/>
<path d="M142.9 59.8v12.7z"/>
<path d="M142.9 72.5v10.1z"/>
<path d="M142.9 72.5h5.1z"/>
<path d="M148 72.5h7.6z"/>
<path d="M135.3 59.8h7.6z"/>
<path d="M89.6 110.6h19z"/>
<path d="M108.6 59.8v50.8z"/>
<path d="M108.6 59.8h26.7z"/>
<circle cx="46.4" cy="77.6" r=".51"/>
<circle cx="175.9" cy="125.8" r=".51"/>
<circle cx="150.5" cy="115.7" r=".51"/>
<circle cx="150.5" cy="113.1" r=".51"/>
<circle cx="150.5" cy="92.8" r=".51"/>
<circle cx="198.8" cy="92.8" r=".51"/>
<circle cx="241.9" cy="72.5" r=".51"/>
<circle cx="241.9" cy="69.9" r=".51"/>
<circle cx="241.9" cy="67.4" r=".51"/>
<circle cx="142.9" cy="44.6" r=".51"/>
<circle cx="153" cy="49.6" r=".51"/>
<circle cx="229.2" cy="62.3" r=".51"/>
<circle cx="120" cy="95.3" r=".51"/>
<circle cx="130.2" cy="100.4" r=".51"/>
<circle cx="216.5" cy="90.3" r=".51"/>
<circle cx="201.3" cy="90.3" r=".51"/>
<circle cx="201.3" cy="97.9" r=".51"/>
<circle cx="226.7" cy="95.3" r=".51"/>
<circle cx="201.3" cy="95.3" r=".51"/>
<circle cx="203.8" cy="100.4" r=".51"/>
<circle cx="208.9" cy="62.3" r=".51"/>
<circle cx="142.9" cy="92.8" r=".51"/>
<circle cx="142.9" cy="72.5" r=".51"/>
<circle cx="148" cy="72.5" r=".51"/>
<circle cx="142.9" cy="59.8" r=".51"/>
<circle cx="135.3" cy="59.8" r=".51"/>
</g>
<g font-size="4.1" fill="#800000">
<text x="42" y="16">1</text>
<text x="84.1" y="16">2</text>
<text x="126.2" y="16">3</text>
<text x="168.3" y="16">4</text>
<text x="210.5" y="16">5</text>
<text x="252.6" y="16">6</text>
<text x="19" y="39.3">A</text>
<text x="275.5" y="39.3">A</text>
<text x="19" y="82.2">B</text>
<text x="275.5" y="82.2">B</text>
<text x="19" y="125.1">C</text>
<text x="275.5" y="125.1">C</text>
<text x="19" y="167.9">D</text>
<text x="275.5" y="167.9">D</text>
<text x="42" y="191.2">1</text>
<text x="84.1" y="191.2">2</text>
<text x="126.2" y="191.2">3</text>
<text x="168.3" y="191.2">4</text>
<text x="210.5" y="191.2">5</text>
<text x="252.6" y="191.2">6</text>
</g>
<g font-size="4" fill="#808080">
<text x="235.6" y="171.5">090559-I</text>
<text x="212.2" y="186.8">Elektor/CPV</text>
<text x="267.3" y="186.8">1.2</text>
</g>
<g font-size="4">
<text x="4.3" y="204.6">29/12/2009</text>
<text x="23" y="204.6">16:59:14 C:\Users\acer\Documents\eagle\090559-20\090559_Sceptre.sch (Sheet: 5/7)</text>
</g>
<g font-size="2.8" fill="#808080">
<text x="139.5" y="38.7">+3V3</text>
<text x="149.2" y="40.5">R36</text>
<text x="149.2" y="42.8">1M</text>
<text x="126.3" y="53.9">ZXM61P03F</text>
<text x="137.4" y="56.5">T3</text>
<text x="229.2" y="59.8">ANTENNA</text>
<text x="243.9" y="59">K5</text>
<text x="56.5" y="64.1">Y1</text>
<text x="129.2" y="64.5">C6</text>
<text x="160.7" y="63.6">BTM-222</text>
<text x="160.7" y="61.1">Y2</text>
<text x="196.2" y="62.3">RF_IO</text>
<text x="219.1" y="60.3">L2</text>
<text x="248" y="62.3">SMA-142-0701-801</text>
<text x="56.5" y="66.6">BTM-112</text>
<text x="126.6" y="67">100n</text>
<text x="204.2" y="67">C8</text>
<text x="224.5" y="67">C9</text>
<text x="132.7" y="72.5">GND</text>
<text x="205.9" y="77.6">GND</text>
<text x="226.2" y="77.6">GND</text>
<text x="238.9" y="77.6">GND</text>
<text x="247" y="72.5">K5G2</text>
<text x="43.8" y="82.6">GND</text>
<text x="229.2" y="82.6">JP8</text>
<text x="134.5" y="87.3">220n</text>
<text x="136.9" y="84.8">C7</text>
<text x="219.1" y="87.7">JP9</text>
<text x="229.2" y="92.8">JP10</text>
<text x="121.9" y="106.2">R2</text>
<text x="132.1" y="106.2">R1</text>
<text x="217.4" y="103.5">JP11</text>
<text x="229.2" y="105.5">JP12</text>
<text x="121.2" y="109.1">1k</text>
<text x="131.3" y="109.1">1k</text>
<text x="196.2" y="113.1">GND</text>
<text x="92.1" y="118.2">GND</text>
<text x="111.2" y="119">D8</text>
<text x="134.1" y="119">D7</text>
<text x="108.7" y="122.5">DATA</text>
<text x="117.5" y="125.8">GND</text>
<text x="127.6" y="125.8">GND</text>
<text x="132.2" y="122.5">LINK</text>
<text x="148" y="123.3">GND</text>
<text x="173.4" y="130.9">GND</text>
<text x="109.9" y="136">Double footprint Bluetooth circuit</text>
<text x="196.2" y="176.6">Bluetooth circuit</text>
</g>
<g font-size="2.4" fill="#808080">
<text x="157.1" y="69.6">1</text>
<text x="163" y="70.7">GND</text>
<text x="181.5" y="70.7">GND</text>
<text x="190.9" y="69.6">38</text>
<text x="51.8" y="77.2">32</text>
<text x="51.8" y="74.7">33</text>
<text x="51.8" y="72.1">34</text>
<text x="58.9" y="75.8">RF_IO</text>
<text x="58.9" y="73.2">GND</text>
<text x="77.3" y="73.2">PIO8</text>
<text x="77.3" y="75.8">PIO9</text>
<text x="86.8" y="72.1">1</text>
<text x="86.8" y="74.7">2</text>
<text x="86.8" y="77.2">3</text>
<text x="157.1" y="74.7">3</text>
<text x="157.1" y="77.2">4</text>
<text x="157.1" y="72.1">2</text>
<text x="163" y="75.8">AIO0</text>
<text x="163" y="73.2">PVCC</text>
<text x="179.9" y="73.2">RF_IO</text>
<text x="180.2" y="75.8">PIO10</text>
<text x="190.9" y="74.7">36</text>
<text x="190.9" y="77.2">35</text>
<text x="190.9" y="72.1">37</text>
<text x="51.8" y="82.3">30</text>
<text x="51.8" y="79.7">31</text>
<text x="58.9" y="83.4">PIO1</text>
<text x="58.9" y="80.9">PIO0</text>
<text x="58.9" y="78.3">GND</text>
<text x="76.1" y="78.3">PIO10</text>
<text x="77.3" y="80.9">AIO0</text>
<text x="77.3" y="83.4">AIO1</text>
<text x="86.8" y="79.7">4</text>
<text x="86.8" y="82.3">5</text>
<text x="157.1" y="82.3">6</text>
<text x="157.1" y="79.7">5</text>
<text x="163" y="78.3">AIO1</text>
<text x="163" y="83.4">PIO1</text>
<text x="163" y="80.9">PIO0</text>
<text x="176.2" y="80.9">SPI_MISO</text>
<text x="177.5" y="83.4">SPI_CLK</text>
<text x="180.4" y="78.3">PIO11</text>
<text x="190.9" y="79.7">34</text>
<text x="190.9" y="82.3">33</text>
<text x="51.8" y="89.9">27</text>
<text x="51.8" y="87.4">28</text>
<text x="51.8" y="84.8">29</text>
<text x="58.9" y="88.5">PIO3</text>
<text x="58.9" y="85.9">PIO2</text>
<text x="72.1" y="88.5">SPI_MISO</text>
<text x="75" y="85.9">RESET</text>
<text x="86.8" y="84.8">6</text>
<text x="86.8" y="87.4">7</text>
<text x="86.8" y="89.9">8</text>
<text x="157.1" y="89.9">9</text>
<text x="157.1" y="87.4">8</text>
<text x="157.1" y="84.8">7</text>
<text x="163" y="88.5">PIO3</text>
<text x="163" y="85.9">PIO2</text>
<text x="176.2" y="88.5">SPI_MOSI</text>
<text x="177.3" y="85.9">SPI_CSB</text>
<text x="190.9" y="84.8">32</text>
<text x="190.9" y="87.4">31</text>
<text x="190.9" y="89.9">30</text>
<text x="217.5" y="89.9">1</text>
<text x="224.5" y="89.9">2</text>
<text x="227.7" y="84.8">1</text>
<text x="234.7" y="84.8">2</text>
<text x="51.8" y="95">25</text>
<text x="51.8" y="92.4">26</text>
<text x="58.9" y="93.6">PIO5</text>
<text x="58.9" y="91">PIO4</text>
<text x="73.1" y="91">SPI_CSB</text>
<text x="73.4" y="93.6">SPI_CLK</text>
<text x="86.8" y="92.4">9</text>
<text x="86.8" y="95">10</text>
<text x="155.9" y="92.4">10</text>
<text x="156.1" y="95">11</text>
<text x="163" y="93.6">GND</text>
<text x="163" y="91">PIO4</text>
<text x="175" y="91">UART_CTS</text>
<text x="181.5" y="93.6">GND</text>
<text x="190.9" y="95">28</text>
<text x="190.9" y="92.4">29</text>
<text x="227.7" y="95">1</text>
<text x="234.7" y="95">2</text>
<text x="51.8" y="100.1">23</text>
<text x="51.8" y="97.5">24</text>
<text x="58.9" y="101.2">USB_DN</text>
<text x="58.9" y="98.6">PIO7</text>
<text x="58.9" y="96.1">PIO6</text>
<text x="70.9" y="98.6">UART_CTS</text>
<text x="72.1" y="96.1">SPI_MOSI</text>
<text x="72.5" y="101.2">UART_TX</text>
<text x="86.8" y="97.5">11</text>
<text x="86.8" y="100.1">12</text>
<text x="155.9" y="100.1">13</text>
<text x="155.9" y="97.5">12</text>
<text x="163" y="101.2">PIO7</text>
<text x="163" y="98.6">PIO6</text>
<text x="163" y="96.1">PIO5</text>
<text x="175.1" y="96.1">UART_RTS</text>
<text x="176.3" y="101.2">UART_RX</text>
<text x="176.6" y="98.6">UART_TX</text>
<text x="190.9" y="97.5">27</text>
<text x="190.9" y="100.1">26</text>
<text x="217.5" y="97.5">1</text>
<text x="224.5" y="97.5">2</text>
<text x="227.7" y="100.1">1</text>
<text x="234.7" y="100.1">2</text>
<text x="51.8" y="107.7">20</text>
<text x="51.8" y="105.1">21</text>
<text x="51.8" y="102.6">22</text>
<text x="58.9" y="106.3">PCM_CLK</text>
<text x="58.9" y="103.7">USB_DP</text>
<text x="70.9" y="103.7">UART_RTS</text>
<text x="72.2" y="106.3">UART_RX</text>
<text x="86.8" y="102.6">13</text>
<text x="86.8" y="105.1">14</text>
<text x="86.8" y="107.7">15</text>
<text x="155.9" y="102.6">14</text>
<text x="155.9" y="105.1">15</text>
<text x="155.9" y="107.7">16</text>
<text x="163" y="103.7">PIO8</text>
<text x="163" y="106.3">PIO9</text>
<text x="175.8" y="106.3">PCM_OUT</text>
<text x="176.2" y="103.7">PCM_CLK</text>
<text x="190.9" y="105.1">24</text>
<text x="190.9" y="107.7">23</text>
<text x="190.9" y="102.6">25</text>
<text x="51.8" y="112.8">18</text>
<text x="51.8" y="110.2">19</text>
<text x="58.9" y="113.9">PCM_OUT</text>
<text x="58.9" y="111.3">PCM_SYNC</text>
<text x="58.9" y="108.8">PCM_IN</text>
<text x="76.2" y="108.8">PIO11</text>
<text x="77.4" y="113.9">GND</text>
<text x="78.3" y="111.3">3V3</text>
<text x="86.8" y="110.2">16</text>
<text x="86.8" y="112.8">17</text>
<text x="155.9" y="110.2">17</text>
<text x="155.9" y="112.8">18</text>
<text x="163" y="108.8">RESET</text>
<text x="163" y="111.3">VCC</text>
<text x="163" y="113.9">GND</text>
<text x="174.4" y="111.3">PCM_SYNC</text>
<text x="177.6" y="113.9">USB_DN</text>
<text x="178.2" y="108.8">PCM_IN</text>
<text x="190.9" y="110.2">22</text>
<text x="190.9" y="112.8">21</text>
<text x="155.9" y="115.3">19</text>
<text x="163" y="116.4">GND</text>
<text x="174.1" y="118.4" transform="rotate(-90 174.1 118.4)">GND</text>
<text x="176.7" y="118.4" transform="rotate(-90 176.7 118.4)">GND</text>
<text x="177.7" y="116.4">USB_DP</text>
<text x="190.9" y="115.3">20</text>
<text x="173" y="125.4" transform="rotate(-90 173 125.4)">39</text>
<text x="175.5" y="125.4" transform="rotate(-90 175.5 125.4)">40</text>
</g>
<g font-size="2" fill="#808080">
<text x="161.9" y="50.4">P1.18/7.4B</text>
<text x="211.4" y="52.2">50 ohm adapter</text>
<text x="208.9" y="54.7">C8, C9 &amp; L2 depend on PCB.</text>
<text x="34.8" y="75.5">RF_IO</text>
<text x="93.4" y="85.9">BT_RESET</text>
<text x="203.8" y="88.5">UART_CTS</text>
<text x="240.7" y="85.9">P0.10/7.2C</text>
<text x="38.5" y="93.3">PIO5</text>
<text x="113.4" y="95.8">PIO5</text>
<text x="131.1" y="93.3">BT_RESET</text>
<text x="203.8" y="93.6">UART_RTS</text>
<text x="38.5" y="98.4">PIO7</text>
<text x="93.4" y="98.6">UART_CTS</text>
<text x="93.4" y="101.2">UART_TX</text>
<text x="123.6" y="100.9">PIO7</text>
<text x="240.7" y="101.2">P0.8/7.2C</text>
<text x="240.7" y="98.6">P0.9/7.2C</text>
<text x="240.7" y="96.1">P0.11/7.2C</text>
<text x="93.4" y="103.7">UART_RTS</text>
<text x="93.4" y="106.3">UART_RX</text>
<text x="203.8" y="106.3">UART_TX</text>
<text x="206.4" y="103.7">UART_RX</text>
</g>
</svg>
